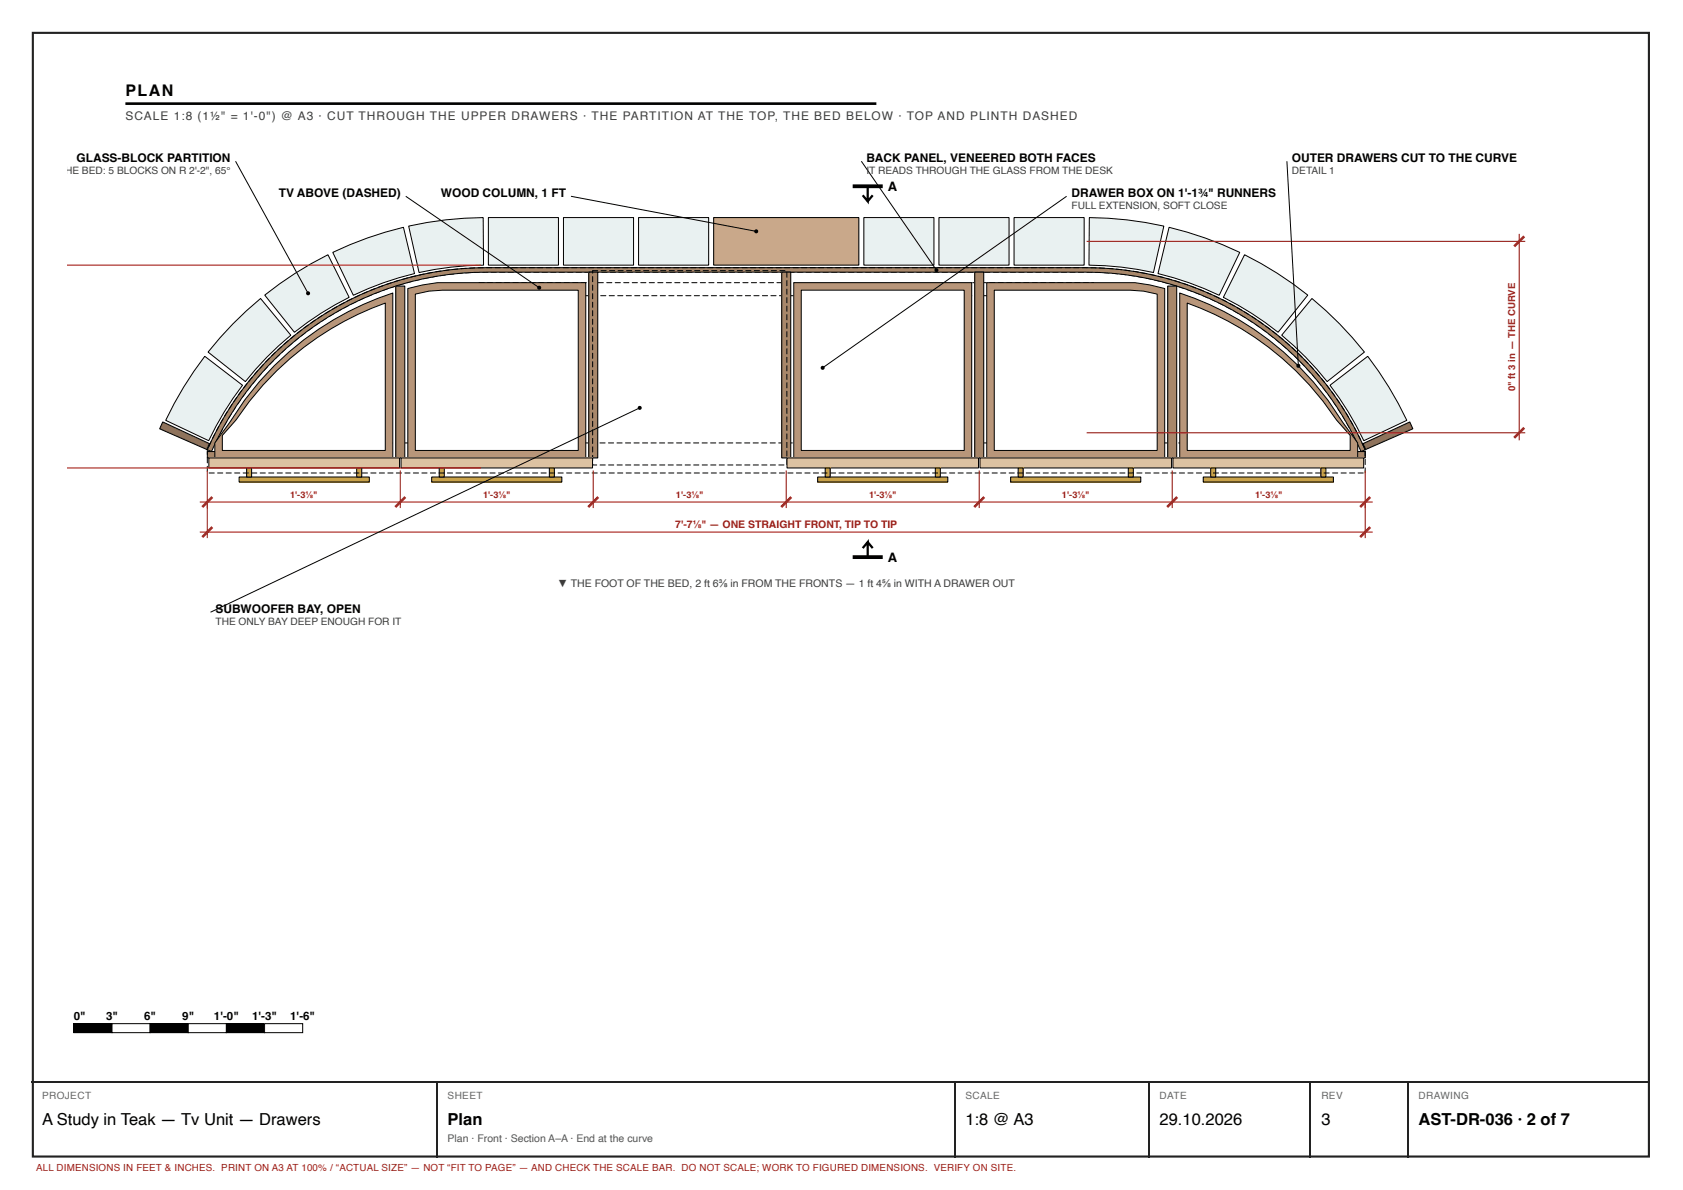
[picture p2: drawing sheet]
<svg xmlns="http://www.w3.org/2000/svg" width="420mm" height="297mm" viewBox="0 0 420 297" stroke-linecap="round" stroke-linejoin="round" font-family="sans-serif">
<path d="M8.2 8.2h403.5v280.5h-403.5z" fill="none" stroke="#222" stroke-width=".53"/>
<path d="M31.3 25.9h187.5" fill="none" stroke="#000" stroke-width=".66" stroke-linecap="butt"/>
<path d="M51.1 88.9l9.4 7.3a76.6 76.6 0 0 0-8.4 13.8l-10.7-5.1a88.5 88.5 0 0 1 9.7-16z" fill="#e9f1f1"/>
<path d="M51.1 88.9l9.4 7.3a76.6 76.6 0 0 0-8.4 13.8l-10.7-5.1a88.5 88.5 0 0 1 9.7-16z" fill="none" stroke="#000" stroke-width=".25"/>
<path d="M58.1 80.8l7-6.3 7.5 9.2a76.4 76.4 0 0 0-11.3 11.5l-9.3-7.3z" fill="#e9f1f1"/>
<path d="M58.1 80.8l7-6.3 7.5 9.2a76.4 76.4 0 0 0-11.3 11.5l-9.3-7.3z" fill="none" stroke="#000" stroke-width=".25"/>
<path d="M66.1 73.7a88.4 88.4 0 0 1 15.8-10.1l5.3 10.6a76.5 76.5 0 0 0-13.7 8.7z" fill="#e9f1f1"/>
<path d="M66.1 73.7a88.4 88.4 0 0 1 15.8-10.1l5.3 10.6a76.5 76.5 0 0 0-13.7 8.7z" fill="none" stroke="#000" stroke-width=".25"/>
<path d="M83.1 63a88.6 88.6 0 0 1 17.6-6.3l2.8 11.6a76.6 76.6 0 0 0-15.3 5.4z" fill="#e9f1f1"/>
<path d="M83.1 63a88.6 88.6 0 0 1 17.6-6.3l2.8 11.6a76.6 76.6 0 0 0-15.3 5.4z" fill="none" stroke="#000" stroke-width=".25"/>
<path d="M102 56.4a88.3 88.3 0 0 1 18.6-2.1l.1 11.9a76.5 76.5 0 0 0-16.1 1.8z" fill="#e9f1f1"/>
<path d="M102 56.4a88.3 88.3 0 0 1 18.6-2.1l.1 11.9a76.5 76.5 0 0 0-16.1 1.8z" fill="none" stroke="#000" stroke-width=".25"/>
<path d="M121.9 54.3h17.5v11.9h-17.5z" fill="#e9f1f1"/>
<path d="M121.9 54.3h17.5v11.9h-17.5z" fill="none" stroke="#000" stroke-width=".25"/>
<path d="M140.7 54.3h17.5v11.9h-17.5z" fill="#e9f1f1"/>
<path d="M140.7 54.3h17.5v11.9h-17.5z" fill="none" stroke="#000" stroke-width=".25"/>
<path d="M159.4 54.3h17.5v11.9h-17.5z" fill="#e9f1f1"/>
<path d="M159.4 54.3h17.5v11.9h-17.5z" fill="none" stroke="#000" stroke-width=".25"/>
<path d="M215.7 54.3h17.5v11.9h-17.5z" fill="#e9f1f1"/>
<path d="M215.7 54.3h17.5v11.9h-17.5z" fill="none" stroke="#000" stroke-width=".25"/>
<path d="M234.4 54.3h17.5v11.9h-17.5z" fill="#e9f1f1"/>
<path d="M234.4 54.3h17.5v11.9h-17.5z" fill="none" stroke="#000" stroke-width=".25"/>
<path d="M253.2 54.3h17.5v11.9h-17.5z" fill="#e9f1f1"/>
<path d="M253.2 54.3h17.5v11.9h-17.5z" fill="none" stroke="#000" stroke-width=".25"/>
<path d="M272 54.3a88.3 88.3 0 0 1 18.6 2.1l-2.6 11.6a76.5 76.5 0 0 0-16.1-1.8z" fill="#e9f1f1"/>
<path d="M272 54.3a88.3 88.3 0 0 1 18.6 2.1l-2.6 11.6a76.5 76.5 0 0 0-16.1-1.8z" fill="none" stroke="#000" stroke-width=".25"/>
<path d="M291.9 56.7a88.6 88.6 0 0 1 17.6 6.3l-5.1 10.7a76.6 76.6 0 0 0-15.3-5.4z" fill="#e9f1f1"/>
<path d="M291.9 56.7a88.6 88.6 0 0 1 17.6 6.3l-5.1 10.7a76.6 76.6 0 0 0-15.3-5.4z" fill="none" stroke="#000" stroke-width=".25"/>
<path d="M310.7 63.6a88.4 88.4 0 0 1 15.8 10.1l-7.4 9.2a76.5 76.5 0 0 0-13.7-8.7z" fill="#e9f1f1"/>
<path d="M310.7 63.6a88.4 88.4 0 0 1 15.8 10.1l-7.4 9.2a76.5 76.5 0 0 0-13.7-8.7z" fill="none" stroke="#000" stroke-width=".25"/>
<path d="M327.6 74.5a88.5 88.5 0 0 1 13.1 13.4l-9.3 7.3a76.4 76.4 0 0 0-11.4-11.5z" fill="#e9f1f1"/>
<path d="M327.6 74.5a88.5 88.5 0 0 1 13.1 13.4l-9.3 7.3a76.4 76.4 0 0 0-11.4-11.5z" fill="none" stroke="#000" stroke-width=".25"/>
<path d="M332.1 96.2l9.4-7.3a88.5 88.5 0 0 1 9.7 16l-10.7 5.1a76.6 76.6 0 0 0-8.4-13.8z" fill="#e9f1f1"/>
<path d="M332.1 96.2l9.4-7.3a88.5 88.5 0 0 1 9.7 16l-10.7 5.1a76.6 76.6 0 0 0-8.4-13.8z" fill="none" stroke="#000" stroke-width=".25"/>
<path d="M178.2 54.3h36.2v11.9h-36.2z" fill="#c9a88a"/>
<path d="M178.2 54.3h36.2v11.9h-36.2z" fill="none" stroke="#000" stroke-width=".25"/>
<path d="M340.3 110.7l11.7-5.4 .8 1.7-11.8 5.2z" fill="#8b6a4f"/>
<path d="M340.3 110.7l11.7-5.4 .8 1.7-11.8 5.2z" fill="none" stroke="#000" stroke-width=".25"/>
<path d="M40.6 105.3l11.7 5.4-.7 1.5-11.7-5.2z" fill="#8b6a4f"/>
<path d="M40.6 105.3l11.7 5.4-.7 1.5-11.7-5.2z" fill="none" stroke="#000" stroke-width=".25"/>
<g fill="#000">
<path d="M121.7 70.5l1.4 .1-1.4 .1zM123.8 70.5l1.4 .1-1.3 .1zM125.9 70.5l1.5 .1-1.4 .1zM128 70.5l1.5 .1-1.4 .1zM130.2 70.5l1.4 .1-1.4 .1zM132.3 70.5l1.4 .1-1.3 .1zM134.4 70.5l1.5 .1-1.4 .1zM136.5 70.5l1.5 .1-1.4 .1zM138.7 70.5l1.4 .1-1.4 .1zM140.8 70.5l1.4 .1-1.3 .1zM142.9 70.5l1.5 .1-1.4 .1zM145 70.5l1.5 .1-1.4 .1zM147.2 70.5l1.4 .1-1.4 .1zM149.3 70.5l1.4 .1-1.3 .1zM151.4 70.5l1.5 .1-1.4 .1zM153.5 70.5l1.5 .1-1.4 .1zM155.7 70.5l1.4 .1-1.4 .1zM157.8 70.5l1.4 .1-1.3 .1zM159.9 70.5l1.5 .1-1.4 .1zM162 70.5l1.5 .1-1.4 .1zM164.2 70.5l1.4 .1-1.4 .1zM166.3 70.5l1.4 .1-1.3 .1zM168.4 70.5l1.5 .1-1.4 .1zM170.5 70.5l1.5 .1-1.4 .1zM172.7 70.5l1.4 .1-1.4 .1zM174.8 70.5l1.4 .1-1.3 .1zM176.9 70.5l1.5 .1-1.4 .1zM179 70.5l1.5 .1-1.4 .1zM181.2 70.5l1.4 .1-1.4 .1zM183.3 70.5l1.4 .1-1.3 .1zM185.4 70.5l1.5 .1-1.4 .1zM187.5 70.5l1.5 .1-1.4 .1zM189.7 70.5l1.4 .1-1.4 .1zM191.8 70.5l1.4 .1-1.3 .1zM193.9 70.5l1.5 .1-1.4 .1zM196 70.5l1.5 .1-1.4 .1zM198.2 70.5l1.4 .1-1.4 .1zM200.3 70.5l1.4 .1-1.3 .1zM202.4 70.5l1.5 .1-1.4 .1zM204.5 70.5l1.5 .1-1.4 .1zM206.7 70.5l1.4 .1-1.4 .1zM208.8 70.5l1.4 .1-1.3 .1zM210.9 70.5l1.5 .1-1.4 .1zM213 70.5l1.5 .1-1.4 .1zM215.2 70.5l1.4 .1-1.4 .1zM217.3 70.5l1.4 .1-1.3 .1zM219.4 70.5l1.5 .1-1.4 .1zM221.5 70.5l1.5 .1-1.4 .1zM223.7 70.5l1.4 .1-1.4 .1zM225.8 70.5l1.4 .1-1.3 .1zM227.9 70.5l1.5 .1-1.4 .1zM230 70.5l1.5 .1-1.4 .1zM232.2 70.5l1.4 .1-1.4 .1zM234.3 70.5l1.4 .1-1.3 .1zM236.4 70.5l1.5 .1-1.4 .1zM238.5 70.5l1.5 .1-1.4 .1zM240.7 70.5l1.4 .1-1.4 .1zM242.8 70.5l1.4 .1-1.3 .1zM244.9 70.5l1.5 .1-1.4 .1zM247 70.5l1.5 .1-1.4 .1zM249.2 70.5l1.4 .1-1.4 .1zM251.3 70.5l1.4 .1-1.3 .1zM253.4 70.5l1.5 .1-1.4 .1zM255.5 70.5l1.5 .1-1.4 .1zM257.7 70.5l1.4 .1-1.4 .1zM259.8 70.5l1.4 .1-1.3 .1zM261.9 70.5l1.5 .1-1.4 .1zM264 70.5l1.5 .1-1.4 .1zM266.2 70.5l1.4 .1-1.4 .1zM268.3 70.5l1.4 .1-1.3 .1zM270.4 70.5l1.5 .1-1.4 .1zM272.5 70.5h.6l-.1 1-.1-.1 .1-.8-.4 .1zM272.9 72.2l.2 .1-.1 1.4zM271 73.7l1.5 .1-1.4 .1zM268.9 73.7l1.5 .1-1.4 .1zM266.8 73.7l1.4 .1-1.3 .1zM264.7 73.7l1.4 .1-1.4 .1zM262.5 73.7l1.5 .1-1.4 .1zM260.4 73.7l1.5 .1-1.4 .1zM258.3 73.7l1.4 .1-1.3 .1zM256.2 73.7l1.4 .1-1.4 .1zM254 73.7l1.5 .1-1.4 .1zM251.9 73.7l1.5 .1-1.4 .1zM249.8 73.7l1.4 .1-1.3 .1zM247.7 73.7l1.4 .1-1.4 .1zM245.5 73.7l1.5 .1-1.4 .1zM243.4 73.7l1.5 .1-1.4 .1zM241.3 73.7l1.4 .1-1.3 .1zM239.2 73.7l1.4 .1-1.4 .1zM237 73.7l1.5 .1-1.4 .1zM234.9 73.7l1.5 .1-1.4 .1zM232.8 73.7l1.4 .1-1.3 .1zM230.7 73.7l1.4 .1-1.4 .1zM228.5 73.7l1.5 .1-1.4 .1zM226.4 73.7l1.5 .1-1.4 .1zM224.3 73.7l1.4 .1-1.3 .1zM222.2 73.7l1.4 .1-1.4 .1zM220 73.7l1.5 .1-1.4 .1zM217.9 73.7l1.5 .1-1.4 .1zM215.8 73.7l1.4 .1-1.3 .1zM213.7 73.7l1.4 .1-1.4 .1zM211.5 73.7l1.5 .1-1.4 .1zM209.4 73.7l1.5 .1-1.4 .1zM207.3 73.7l1.4 .1-1.3 .1zM205.2 73.7l1.4 .1-1.4 .1zM203 73.7l1.5 .1-1.4 .1zM200.9 73.7l1.5 .1-1.4 .1zM198.8 73.7l1.4 .1-1.3 .1zM196.7 73.7l1.4 .1-1.4 .1zM194.5 73.7l1.5 .1-1.4 .1zM192.4 73.7l1.5 .1-1.4 .1zM190.3 73.7l1.4 .1-1.3 .1zM188.2 73.7l1.4 .1-1.4 .1zM186 73.7l1.5 .1-1.4 .1zM183.9 73.7l1.5 .1-1.4 .1zM181.8 73.7l1.4 .1-1.3 .1zM179.7 73.7l1.4 .1-1.4 .1zM177.5 73.7l1.5 .1-1.4 .1zM175.4 73.7l1.5 .1-1.4 .1zM173.3 73.7l1.4 .1-1.3 .1zM171.2 73.7l1.4 .1-1.4 .1zM169 73.7l1.5 .1-1.4 .1zM166.9 73.7l1.5 .1-1.4 .1zM164.8 73.7l1.4 .1-1.3 .1zM162.7 73.7l1.4 .1-1.4 .1zM160.5 73.7l1.5 .1-1.4 .1zM158.4 73.7l1.5 .1-1.4 .1zM156.3 73.7l1.4 .1-1.3 .1zM154.2 73.7l1.4 .1-1.4 .1zM152 73.7l1.5 .1-1.4 .1zM149.9 73.7l1.5 .1-1.4 .1zM147.8 73.7l1.4 .1-1.3 .1zM145.7 73.7l1.4 .1-1.4 .1zM143.5 73.7l1.5 .1-1.4 .1zM141.4 73.7l1.5 .1-1.4 .1zM139.3 73.7l1.4 .1-1.3 .1zM137.2 73.7l1.4 .1-1.4 .1zM135 73.7l1.5 .1-1.4 .1zM132.9 73.7l1.5 .1-1.4 .1zM130.8 73.7l1.4 .1-1.3 .1zM128.7 73.7l1.4 .1-1.4 .1zM126.5 73.7l1.5 .1-1.4 .1zM124.4 73.7l1.5 .1-1.4 .1zM122.3 73.7l1.4 .1-1.3 .1zM120.2 73.7l1.4 .1-1.4 .1zM119.5 72.2l.2 .1-.1 1.4zM119.5 70.5l1.5 .1-.1 .1-1.3-.1h.1l-.1 1z"/>
<path d="M337.2 107.4l.2 .1 .5 1.2zM336.2 105.6h.2l.5 1.3zM335.1 103.8h.2l.6 1.2zM334 102h.2l.6 1.2zM332.8 100.2h.2l.7 1.2h-.2zM331.6 98.4l.7 .8 .2 .5zM330.3 96.7l.5 .4 .4 .8zM329 95.1h.2l.7 1.2zM327.6 93.5h.2l.8 1.1h-.2zM326.2 91.9l1 .9v.2l-1-.9zM324.7 90.4l1 .8v.2zM323.2 88.9l.7 .5 .4 .5zM321.6 87.4l.5 .2 .6 .8zM320.1 86l1.1 .8v.2l-1.1-.8zM318.4 84.6h.2l1 1h-.2zM316.7 83.3h.2l1 .9-.1 .1zM315 82.1l1.1 .6 .2 .2zM313.3 80.8l1.2 .9-1.2-.7zM311.6 79.6l1.2 .9-1.2-.7zM309.8 78.5l1.2 .8-1.2-.6zM307.9 77.5l1.3 .7-1.3-.5zM306 76.4l1.3 .8-1.2-.6zM304.1 75.5l1.4 .7-1.3-.5zM302.2 74.6l1.4 .6-1.3-.4zM300.3 73.7l1.3 .7-1.3-.5zM298.3 72.9l1.4 .6-1.4-.4zM296.3 72.2l1.4 .5-1.3-.3zM294.3 71.5l1.4 .5-1.4-.3zM292.3 70.9l1.4 .5-1.4-.3zM290.2 70.3l1.4 .5-1.3-.3zM288.1 69.8l1.5 .4-1.4-.2zM286.1 69.4l1.4 .3-1.4-.1zM284 68.9l1.4 .4-1.3-.1zM281.9 68.6l1.4 .3-1.3-.1zM279.8 68.3l1.4 .3h-1.3zM277.7 68.1l1.4 .3-1.3-.1zM275.6 68l1.4 .2h-1.4zM273.4 67.9l1.5 .1-1.4 .1zM271.3 67.8l1.5 .1-1.4 .2zM269.2 67.8l1.4 .1-1.3 .2zM267.1 67.8l1.4 .1-1.4 .2zM264.9 67.8l1.5 .1-1.4 .2zM262.8 67.8l1.5 .1-1.4 .2zM260.7 67.8l1.4 .1-1.3 .2zM258.6 67.8l1.4 .1-1.4 .2zM256.4 67.8l1.5 .1-1.4 .2zM254.3 67.8l1.5 .1-1.4 .2zM252.2 67.8l1.4 .1-1.3 .2zM250.1 67.8l1.4 .1-1.4 .2zM247.9 67.8l1.5 .1-1.4 .2zM245.8 67.8l1.5 .1-1.4 .2zM243.7 67.8l1.4 .1-1.3 .2zM241.6 67.8l1.4 .1-1.4 .2zM239.4 67.8l1.5 .1-1.4 .2zM237.3 67.8l1.5 .1-1.4 .2zM235.2 67.8l1.4 .1-1.3 .2zM233.1 67.8l1.4 .1-1.4 .2zM230.9 67.8l1.5 .1-1.4 .2zM228.8 67.8l1.5 .1-1.4 .2zM226.7 67.8l1.4 .1-1.3 .2zM224.6 67.8l1.4 .1-1.4 .2zM222.4 67.8l1.5 .1-1.4 .2zM220.3 67.8l1.5 .1-1.4 .2zM218.2 67.8l1.4 .1-1.3 .2zM216.1 67.8l1.4 .1-1.4 .2zM213.9 67.8l1.5 .1-1.4 .2zM211.8 67.8l1.5 .1-1.4 .2zM209.7 67.8l1.4 .1-1.3 .2zM207.6 67.8l1.4 .1-1.4 .2zM205.4 67.8l1.5 .1-1.4 .2zM203.3 67.8l1.5 .1-1.4 .2zM201.2 67.8l1.4 .1-1.3 .2zM199.1 67.8l1.4 .1-1.4 .2zM196.9 67.8l1.5 .1-1.4 .2zM194.8 67.8l1.5 .1-1.4 .2zM192.7 67.8l1.4 .1-1.3 .2zM190.6 67.8l1.4 .1-1.4 .2zM188.4 67.8l1.5 .1-1.4 .2zM186.3 67.8l1.5 .1-1.4 .2zM184.2 67.8l1.4 .1-1.3 .2zM182.1 67.8l1.4 .1-1.4 .2zM179.9 67.8l1.5 .1-1.4 .2zM177.8 67.8l1.5 .1-1.4 .2zM175.7 67.8l1.4 .1-1.3 .2zM173.6 67.8l1.4 .1-1.4 .2zM171.4 67.8l1.5 .1-1.4 .2zM169.3 67.8l1.5 .1-1.4 .2zM167.2 67.8l1.4 .1-1.3 .2zM165.1 67.8l1.4 .1-1.4 .2zM162.9 67.8l1.5 .1-1.4 .2zM160.8 67.8l1.5 .1-1.4 .2zM158.7 67.8l1.4 .1-1.3 .2zM156.6 67.8l1.4 .1-1.4 .2zM154.4 67.8l1.5 .1-1.4 .2zM152.3 67.8l1.5 .1-1.4 .2zM150.2 67.8l1.4 .1-1.3 .2zM148.1 67.8l1.4 .1-1.4 .2zM145.9 67.8l1.5 .1-1.4 .2zM143.8 67.8l1.5 .1-1.4 .2zM141.7 67.8l1.4 .1-1.3 .2zM139.6 67.8l1.4 .1-1.4 .2zM137.4 67.8l1.5 .1-1.4 .2zM135.3 67.8l1.5 .1-1.4 .2zM133.2 67.8l1.4 .1-1.3 .2zM131.1 67.8l1.4 .1-1.4 .2zM128.9 67.8l1.5 .1-1.4 .2zM126.8 67.8l1.5 .1-1.4 .2zM124.7 67.8l1.4 .1-1.3 .2zM122.6 67.8l1.4 .1-1.4 .2zM120.4 67.9h1.5l-1.4 .2zM118.3 67.9h1.5l-1.4 .2zM116.2 68h1.5l-1.4 .2zM114.1 68.2h1.4l-1.3 .2zM111.9 68.4h1.5l-1.3 .2zM109.8 68.7l1.5-.1-1.3 .3zM107.7 69.1l1.5-.2-1.3 .4zM105.7 69.5l1.4-.2-1.3 .4zM103.6 69.9l1.4-.2-1.3 .5zM101.6 70.5l1.4-.3-1.3 .5zM99.5 71.1l1.4-.3-1.3 .5zM97.5 71.7l1.4-.3-1.3 .5zM95.5 72.4l1.4-.4-1.3 .6zM93.5 73.2l1.4-.4-1.3 .6zM91.5 74l1.4-.5-1.2 .7zM89.6 74.9l1.3-.5-1.2 .7zM87.7 75.8l1.3-.5-1.2 .7zM85.8 76.8l1.3-.6-1.2 .8zM83.9 77.8l1.3-.6-1.1 .8zM82.1 78.9l1.3-.6-1.1 .8zM80.3 80l1.3-.6-1.1 .8zM78.6 81.2l1.2-.7-1.1 .9h-.2zM76.8 82.4l1.2-.7-1 .9h-.2zM75.1 83.7l1.2-.7-1 .9h-.2zM73.5 85.1l1.1-.8-1 1-.1-.1zM71.9 86.4l1.1-.8-1 1h-.1zM70.3 87.9l1.1-.9-.9 1h-.2zM68.7 89.3l1.1-.8-.9 1h-.2zM68.1 90h.2v.1l-1 .9zM66.6 91.5h.2v.2l-1 .9zM65.2 93.1l.2-.1v.2l-1 1zM63.8 94.7h.2v.1l-.9 1zM62.5 96.3h.2v.2l-1 1zM61.2 98h.2v.2l-.9 1zM59.9 99.7h.2l.1 .2-.9 1zM58.8 101.5l.2 .1-.9 1.1zM57.6 103.3l.2 .1-.8 1.1zM56.5 105.1l.2 .1-.8 1.2zM55.5 106.9l.2 .2-.8 1.1zM54.5 108.8l.2 .2-.7 1.1zM54.1 110.5l1.5 .1-1.4 .1zM56.2 110.5l1.5 .1-1.4 .1zM58.3 110.5l1.5 .1-1.4 .1zM60.5 110.5l1.4 .1-1.3 .1zM62.6 110.5l1.5 .1-1.4 .1zM64.7 110.5l1.5 .1-1.4 .1zM66.8 110.5l1.5 .1-1.4 .1zM69 110.5l1.4 .1-1.3 .1zM71.1 110.5l1.5 .1-1.4 .1zM73.2 110.5l1.5 .1-1.4 .1zM75.3 110.5l1.5 .1-1.4 .1zM77.5 110.5l1.4 .1-1.3 .1zM79.6 110.5l1.5 .1-1.4 .1zM81.7 110.5l1.5 .1-1.4 .1zM83.8 110.5l1.5 .1-1.4 .1zM86 110.5l1.4 .1-1.3 .1zM88.1 110.5l1.5 .1-1.4 .1zM90.2 110.5l1.5 .1-1.4 .1zM92.3 110.5l1.5 .1-1.4 .1zM94.5 110.5l1.4 .1-1.3 .1zM96.6 110.5l1.5 .1-1.4 .1zM98.7 110.5l1.5 .1-1.4 .1zM100.8 110.5l1.5 .1-1.4 .1zM103 110.5l1.4 .1-1.3 .1zM105.1 110.5l1.5 .1-1.4 .1zM107.2 110.5l1.5 .1-1.4 .1zM109.3 110.5l1.5 .1-1.4 .1zM111.5 110.5l1.4 .1-1.3 .1zM113.6 110.5l1.5 .1-1.4 .1zM115.7 110.5l1.5 .1-1.4 .1zM117.8 110.5l1.5 .1-1.4 .1zM120 110.5l1.4 .1-1.3 .1zM122.1 110.5l1.5 .1-1.4 .1zM124.2 110.5l1.5 .1-1.4 .1zM126.3 110.5l1.5 .1-1.4 .1zM128.5 110.5l1.4 .1-1.3 .1zM130.6 110.5l1.5 .1-1.4 .1zM132.7 110.5l1.5 .1-1.4 .1zM134.8 110.5l1.5 .1-1.4 .1zM137 110.5l1.4 .1-1.3 .1zM139.1 110.5l1.5 .1-1.4 .1zM141.2 110.5l1.5 .1-1.4 .1zM143.3 110.5l1.5 .1-1.4 .1zM145.5 110.5l1.4 .1-1.3 .1zM147.6 110.5l1.5 .1-1.4 .1zM149.7 110.5l1.5 .1-1.4 .1zM151.8 110.5l1.5 .1-1.4 .1zM154 110.5l1.4 .1-1.3 .1zM156.1 110.5l1.5 .1-1.4 .1zM158.2 110.5l1.5 .1-1.4 .1zM160.3 110.5l1.5 .1-1.4 .1zM162.5 110.5l1.4 .1-1.3 .1zM164.6 110.5l1.5 .1-1.4 .1zM166.7 110.5l1.5 .1-1.4 .1zM168.8 110.5l1.5 .1-1.4 .1zM171 110.5l1.4 .1-1.3 .1zM173.1 110.5l1.5 .1-1.4 .1zM175.2 110.5l1.5 .1-1.4 .1zM177.3 110.5l1.5 .1-1.4 .1zM179.5 110.5l1.4 .1-1.3 .1zM181.6 110.5l1.5 .1-1.4 .1zM183.7 110.5l1.5 .1-1.4 .1zM185.8 110.5l1.5 .1-1.4 .1zM188 110.5l1.4 .1-1.3 .1zM190.1 110.5l1.5 .1-1.4 .1zM192.2 110.5l1.5 .1-1.4 .1zM194.3 110.5l1.5 .1-1.4 .1zM196.5 110.5l1.4 .1-1.3 .1zM198.6 110.5l1.5 .1-1.4 .1zM200.7 110.5l1.5 .1-1.4 .1zM202.8 110.5l1.5 .1-1.4 .1zM205 110.5l1.4 .1-1.3 .1zM207.1 110.5l1.5 .1-1.4 .1zM209.2 110.5l1.5 .1-1.4 .1zM211.3 110.5l1.5 .1-1.4 .1zM213.5 110.5l1.4 .1-1.3 .1zM215.6 110.5l1.5 .1-1.4 .1zM217.7 110.5l1.5 .1-1.4 .1zM219.8 110.5l1.5 .1-1.4 .1zM222 110.5l1.4 .1-1.3 .1zM224.1 110.5l1.5 .1-1.4 .1zM226.2 110.5l1.5 .1-1.4 .1zM228.3 110.5l1.5 .1-1.4 .1zM230.5 110.5l1.4 .1-1.3 .1zM232.6 110.5l1.5 .1-1.4 .1zM234.7 110.5l1.5 .1-1.4 .1zM236.8 110.5l1.5 .1-1.4 .1zM239 110.5l1.4 .1-1.3 .1zM241.1 110.5l1.5 .1-1.4 .1zM243.2 110.5l1.5 .1-1.4 .1zM245.3 110.5l1.5 .1-1.4 .1zM247.5 110.5l1.4 .1-1.3 .1zM249.6 110.5l1.5 .1-1.4 .1zM251.7 110.5l1.5 .1-1.4 .1zM253.8 110.5l1.5 .1-1.4 .1zM256 110.5l1.4 .1-1.3 .1zM258.1 110.5l1.5 .1-1.4 .1zM260.2 110.5l1.5 .1-1.4 .1zM262.3 110.5l1.5 .1-1.4 .1zM264.5 110.5l1.4 .1-1.3 .1zM266.6 110.5l1.5 .1-1.4 .1zM268.7 110.5l1.5 .1-1.4 .1zM270.8 110.5l1.5 .1-1.4 .1zM273 110.5l1.4 .1-1.3 .1zM275.1 110.5l1.5 .1-1.4 .1zM277.2 110.5l1.5 .1-1.4 .1zM279.3 110.5l1.5 .1-1.4 .1zM281.5 110.5l1.4 .1-1.3 .1zM283.6 110.5l1.5 .1-1.4 .1zM285.7 110.5l1.5 .1-1.4 .1zM287.8 110.5l1.5 .1-1.4 .1zM290 110.5l1.4 .1-1.3 .1zM292.1 110.5l1.5 .1-1.4 .1zM294.2 110.5l1.5 .1-1.4 .1zM296.3 110.5l1.5 .1-1.4 .1zM298.5 110.5l1.4 .1-1.3 .1zM300.6 110.5l1.5 .1-1.4 .1zM302.7 110.5l1.5 .1-1.4 .1zM304.8 110.5l1.5 .1-1.4 .1zM307 110.5l1.4 .1-1.3 .1zM309.1 110.5l1.5 .1-1.4 .1zM311.2 110.5l1.5 .1-1.4 .1zM313.3 110.5l1.5 .1-1.4 .1zM315.5 110.5l1.4 .1-1.3 .1zM317.6 110.5l1.5 .1-1.4 .1zM319.7 110.5l1.5 .1-1.4 .1zM321.8 110.5l1.5 .1-1.4 .1zM324 110.5l1.4 .1-1.3 .1zM326.1 110.5l1.5 .1-1.4 .1zM328.2 110.5l1.5 .1-1.4 .1zM330.3 110.5l1.5 .1-1.4 .1zM332.5 110.5l1.4 .1-1.3 .1zM334.6 110.5l1.5 .1-1.4 .1zM336.7 110.5l1.5 .1-1.4 .1zM338.2 109.3l.2 .1 .5 .9-.1 .4z"/>
</g>
<path d="M68.4 88.2a76.5 76.5 0 0 1 56.9-21.4h142a76.2 76.2 0 0 1 73.6 45.4l-1.1 .5a75.1 75.1 0 0 0-72.5-44.8h-142a75.1 75.1 0 0 0-72.5 44.8l-1-.5a76 76 0 0 1 16.6-24z" fill="#a8876a"/>
<path d="M68.4 88.2a76.5 76.5 0 0 1 56.9-21.4h142a76.2 76.2 0 0 1 73.6 45.4l-1.1 .5a75.1 75.1 0 0 0-72.5-44.8h-142a75.1 75.1 0 0 0-72.5 44.8l-1-.5a76 76 0 0 1 16.6-24z" fill="none" stroke="#000" stroke-width=".25"/>
<path d="M98.8 71.4h2.3v42.9h-2.3z" fill="#a8876a"/>
<path d="M98.8 71.4h2.3v42.9h-2.3z" fill="none" stroke="#000" stroke-width=".25"/>
<path d="M147 67.9h2.3v46.4h-2.3z" fill="#a8876a"/>
<path d="M147 67.9h2.3v46.4h-2.3z" fill="none" stroke="#000" stroke-width=".25"/>
<path d="M195.2 67.9h2.2v46.4h-2.2z" fill="#a8876a"/>
<path d="M195.2 67.9h2.2v46.4h-2.2z" fill="none" stroke="#000" stroke-width=".25"/>
<path d="M243.4 67.9h2.2v46.4h-2.2z" fill="#a8876a"/>
<path d="M243.4 67.9h2.2v46.4h-2.2z" fill="none" stroke="#000" stroke-width=".25"/>
<path d="M291.5 71.4h2.3v42.9h-2.3z" fill="#a8876a"/>
<path d="M291.5 71.4h2.3v42.9h-2.3z" fill="none" stroke="#000" stroke-width=".25"/>
<path d="M51.8 112.7h2.2v1.6h-2.2z" fill="#a8876a"/>
<path d="M51.8 112.7h2.2v1.6h-2.2z" fill="none" stroke="#000" stroke-width=".25"/>
<path d="M338.6 112.7h2.3v1.6h-2.3z" fill="#a8876a"/>
<path d="M338.6 112.7h2.3v1.6h-2.3z" fill="none" stroke="#000" stroke-width=".25"/>
<path d="M68.4 91.3a74.8 74.8 0 0 1 29.7-18.2v41.2h-44.5v-3.7l7.4-10.7 3.7-4.6z" fill="#b8967a"/>
<path d="M68.4 91.3a74.8 74.8 0 0 1 29.7-18.2v41.2h-44.5v-3.7l7.4-10.7 3.7-4.6z" fill="none" stroke="#000" stroke-width=".25"/>
<path d="M69.1 92.6a74.8 74.8 0 0 1 27.1-17v36.8h-40.7v-3.7l3.4-3.8 3.4-4.8 3.4-4z" fill="#fff"/>
<path d="M69.1 92.6a74.8 74.8 0 0 1 27.1-17v36.8h-40.7v-3.7l3.4-3.8 3.4-4.8 3.4-4z" fill="none" stroke="#000" stroke-width=".25"/>
<path d="M101.8 72l3.7-.9 3.7-.5h37.1v43.7h-44.5z" fill="#b8967a"/>
<path d="M101.8 72l3.7-.9 3.7-.5h37.1v43.7h-44.5z" fill="none" stroke="#000" stroke-width=".25"/>
<path d="M103.7 73.4a47.6 47.6 0 0 1 13.6-1h27.1v40h-40.7z" fill="#fff"/>
<path d="M103.7 73.4a47.6 47.6 0 0 1 13.6-1h27.1v40h-40.7z" fill="none" stroke="#000" stroke-width=".25"/>
<path d="M198.2 70.6h44.4v43.7h-44.4z" fill="#b8967a"/>
<path d="M198.2 70.6h44.4v43.7h-44.4z" fill="none" stroke="#000" stroke-width=".25"/>
<path d="M200.1 72.4h40.6v40h-40.6z" fill="#fff"/>
<path d="M200.1 72.4h40.6v40h-40.6z" fill="none" stroke="#000" stroke-width=".25"/>
<path d="M246.4 70.6h37l3.7 .5 3.7 .9v42.3h-44.4z" fill="#b8967a"/>
<path d="M246.4 70.6h37l3.7 .5 3.7 .9v42.3h-44.4z" fill="none" stroke="#000" stroke-width=".25"/>
<path d="M248.2 72.4h27.2a47.6 47.6 0 0 1 13.5 1v39h-40.7z" fill="#fff"/>
<path d="M248.2 72.4h27.2a47.6 47.6 0 0 1 13.5 1v39h-40.7z" fill="none" stroke="#000" stroke-width=".25"/>
<path d="M294.5 73.1a74.8 74.8 0 0 1 40.8 32.3l3.7 5.2v3.7h-44.5z" fill="#b8967a"/>
<path d="M294.5 73.1a74.8 74.8 0 0 1 40.8 32.3l3.7 5.2v3.7h-44.5z" fill="none" stroke="#000" stroke-width=".25"/>
<path d="M296.4 75.6a74.8 74.8 0 0 1 37.3 29.3l3.4 3.8v3.7h-40.7z" fill="#fff"/>
<path d="M296.4 75.6a74.8 74.8 0 0 1 37.3 29.3l3.4 3.8v3.7h-40.7z" fill="none" stroke="#000" stroke-width=".25"/>
<path d="M150 67.5l1.5 .1-1.4 .1zM152.1 67.5l1.5 .1-1.4 .1zM154.3 67.5l1.4 .1-1.4 .1zM156.4 67.5l1.4 .1-1.3 .1zM158.5 67.5l1.5 .1-1.4 .1zM160.6 67.5l1.5 .1-1.4 .1zM162.8 67.5l1.4 .1-1.4 .1zM164.9 67.5l1.4 .1-1.3 .1zM167 67.5l1.5 .1-1.4 .1zM169.1 67.5l1.5 .1-1.4 .1zM171.3 67.5l1.4 .1-1.4 .1zM173.4 67.5l1.4 .1-1.3 .1zM175.5 67.5l1.5 .1-1.4 .1zM177.6 67.5l1.5 .1-1.4 .1zM179.8 67.5l1.4 .1-1.4 .1zM181.9 67.5l1.4 .1-1.3 .1zM184 67.5l1.5 .1-1.4 .1zM186.1 67.5l1.5 .1-1.4 .1zM188.3 67.5l1.4 .1-1.4 .1zM190.4 67.5l1.4 .1-1.3 .1zM192.5 67.5l1.5 .1-1.4 .1zM194.6 67.5l1.5 .1-1.4 .1zM196.4 67.8l.2 .1-.1 1.4zM196.4 70l.2 .1-.1 1.3zM196.4 72.1l.2 .1-.1 1.4zM196.4 74.2l.2 .1-.1 1.4zM196.4 76.3l.2 .1-.1 1.4zM196.4 78.5l.2 .1-.1 1.3zM196.4 80.6l.2 .1-.1 1.4zM196.4 82.7l.2 .1-.1 1.4zM196.4 84.8l.2 .1-.1 1.4zM196.4 87l.2 .1-.1 1.3zM196.4 89.1l.2 .1-.1 1.4zM196.4 91.2l.2 .1-.1 1.4zM196.4 93.3l.2 .1-.1 1.4zM196.4 95.5l.2 .1-.1 1.3zM196.4 97.6l.2 .1-.1 1.4zM196.4 99.7l.2 .1-.1 1.4zM196.4 101.8l.2 .1-.1 1.4zM196.4 104l.2 .1-.1 1.3zM196.4 106.1l.2 .1-.1 1.4zM196.4 108.2l.2 .1-.1 1.4zM196.4 110.3l.2 .1-.1 1.4zM196.4 112.5l.2 .1-.1 1.3zM196.4 114.6l.2 .1-.1 1.4zM194.4 116l1.4 .1-1.3 .1zM192.3 116l1.4 .1-1.4 .1zM190.1 116l1.5 .1-1.4 .1zM188 116l1.5 .1-1.4 .1zM185.9 116l1.4 .1-1.3 .1zM183.8 116l1.4 .1-1.4 .1zM181.6 116l1.5 .1-1.4 .1zM179.5 116l1.5 .1-1.4 .1zM177.4 116l1.4 .1-1.3 .1zM175.3 116l1.4 .1-1.4 .1zM173.1 116l1.5 .1-1.4 .1zM171 116l1.5 .1-1.4 .1zM168.9 116l1.4 .1-1.3 .1zM166.8 116l1.4 .1-1.4 .1zM164.6 116l1.5 .1-1.4 .1zM162.5 116l1.5 .1-1.4 .1zM160.4 116l1.4 .1-1.3 .1zM158.3 116l1.4 .1-1.4 .1zM156.1 116l1.5 .1-1.4 .1zM154 116l1.5 .1-1.4 .1zM151.9 116l1.4 .1-1.3 .1zM149.8 116l1.4 .1-1.4 .1zM147.9 115.7l.2 .1-.1 .3 1-.2 .1 .2-1.2 .1zM147.9 113.6l.2 .1-.1 1.4zM147.9 111.5l.2 .1-.1 1.3zM147.9 109.3l.2 .1-.1 1.4zM147.9 107.2l.2 .1-.1 1.4zM147.9 105.1l.2 .1-.1 1.4zM147.9 103l.2 .1-.1 1.3zM147.9 100.8l.2 .1-.1 1.4zM147.9 98.7l.2 .1-.1 1.4zM147.9 96.6l.2 .1-.1 1.4zM147.9 94.5l.2 .1-.1 1.3zM147.9 92.3l.2 .1-.1 1.4zM147.9 90.2l.2 .1-.1 1.4zM147.9 88.1l.2 .1-.1 1.4zM147.9 86l.2 .1-.1 1.3zM147.9 83.8l.2 .1-.1 1.4zM147.9 81.7l.2 .1-.1 1.4zM147.9 79.6l.2 .1-.1 1.4zM147.9 77.5l.2 .1-.1 1.3zM147.9 75.3l.2 .1-.1 1.4zM147.9 73.2l.2 .1-.1 1.4zM147.9 71.1l.2 .1-.1 1.4zM147.9 69l.2 .1-.1 1.3zM147.9 67.5l1.4 .1-.1 .1-1.2-.1h.1l-.1 .7z" fill="#000"/>
<path d="M52.1 114.3h47.7v2.5h-47.7z" fill="#dcc2a2"/>
<path d="M52.1 114.3h47.7v2.5h-47.7z" fill="none" stroke="#000" stroke-width=".25"/>
<path d="M59.7 119.1h32.5v1.2h-32.5z" fill="#c9a24a"/>
<path d="M59.7 119.1h32.5v1.2h-32.5z" fill="none" stroke="#000" stroke-width=".25"/>
<path d="M61.6 116.8h1.2v2.3h-1.2z" fill="#c9a24a"/>
<path d="M61.6 116.8h1.2v2.3h-1.2z" fill="none" stroke="#000" stroke-width=".25"/>
<path d="M89.1 116.8h1.2v2.3h-1.2z" fill="#c9a24a"/>
<path d="M89.1 116.8h1.2v2.3h-1.2z" fill="none" stroke="#000" stroke-width=".25"/>
<path d="M100.1 114.3h47.8v2.5h-47.8z" fill="#dcc2a2"/>
<path d="M100.1 114.3h47.8v2.5h-47.8z" fill="none" stroke="#000" stroke-width=".25"/>
<path d="M107.8 119.1h32.5v1.2h-32.5z" fill="#c9a24a"/>
<path d="M107.8 119.1h32.5v1.2h-32.5z" fill="none" stroke="#000" stroke-width=".25"/>
<path d="M109.7 116.8h1.2v2.3h-1.2z" fill="#c9a24a"/>
<path d="M109.7 116.8h1.2v2.3h-1.2z" fill="none" stroke="#000" stroke-width=".25"/>
<path d="M137.2 116.8h1.2v2.3h-1.2z" fill="#c9a24a"/>
<path d="M137.2 116.8h1.2v2.3h-1.2z" fill="none" stroke="#000" stroke-width=".25"/>
<path d="M196.5 114.3h47.8v2.5h-47.8z" fill="#dcc2a2"/>
<path d="M196.5 114.3h47.8v2.5h-47.8z" fill="none" stroke="#000" stroke-width=".25"/>
<path d="M204.1 119.1h32.5v1.2h-32.5z" fill="#c9a24a"/>
<path d="M204.1 119.1h32.5v1.2h-32.5z" fill="none" stroke="#000" stroke-width=".25"/>
<path d="M206 116.8h1.3v2.3h-1.3z" fill="#c9a24a"/>
<path d="M206 116.8h1.3v2.3h-1.3z" fill="none" stroke="#000" stroke-width=".25"/>
<path d="M233.5 116.8h1.3v2.3h-1.3z" fill="#c9a24a"/>
<path d="M233.5 116.8h1.3v2.3h-1.3z" fill="none" stroke="#000" stroke-width=".25"/>
<path d="M244.7 114.3h47.8v2.5h-47.8z" fill="#dcc2a2"/>
<path d="M244.7 114.3h47.8v2.5h-47.8z" fill="none" stroke="#000" stroke-width=".25"/>
<path d="M252.3 119.1h32.5v1.2h-32.5z" fill="#c9a24a"/>
<path d="M252.3 119.1h32.5v1.2h-32.5z" fill="none" stroke="#000" stroke-width=".25"/>
<path d="M254.2 116.8h1.3v2.3h-1.3z" fill="#c9a24a"/>
<path d="M254.2 116.8h1.3v2.3h-1.3z" fill="none" stroke="#000" stroke-width=".25"/>
<path d="M281.7 116.8h1.3v2.3h-1.3z" fill="#c9a24a"/>
<path d="M281.7 116.8h1.3v2.3h-1.3z" fill="none" stroke="#000" stroke-width=".25"/>
<path d="M292.9 114.3h47.6v2.5h-47.6z" fill="#dcc2a2"/>
<path d="M292.9 114.3h47.6v2.5h-47.6z" fill="none" stroke="#000" stroke-width=".25"/>
<path d="M300.4 119.1h32.5v1.2h-32.5z" fill="#c9a24a"/>
<path d="M300.4 119.1h32.5v1.2h-32.5z" fill="none" stroke="#000" stroke-width=".25"/>
<path d="M302.3 116.8h1.2v2.3h-1.2z" fill="#c9a24a"/>
<path d="M302.3 116.8h1.2v2.3h-1.2z" fill="none" stroke="#000" stroke-width=".25"/>
<path d="M329.8 116.8h1.2v2.3h-1.2z" fill="#c9a24a"/>
<path d="M58.8 40.2l18.1 33M101.3 49l33.3 22.8M142.6 49l46.2 8.7M215.1 40.2l18.7 27.2M266.3 49l-60.9 42.8M321.3 40.2l2.9 51.1M159.7 101.8l-107.1 51M329.8 116.8h1.2v2.3h-1.2zM18.4 255.5h9.6v2.2h-9.6z" fill="none" stroke="#000" stroke-width=".25"/>
<g fill="#000">
<path d="M18.4 255.5h9.6v2.2h-9.6z"/>
<path d="M340.8 114.6l.2 .1-.1 1.4zM340.8 112.5l.2 .1-.1 1.3zM340 110.5h.2l.5 1.3zM339.1 108.6h.2l.5 1.3zM338.1 106.7h.2l.5 1.3zM337.1 104.9h.2l.5 1.2zM336 103h.2l.6 1.3zM334.8 101.2h.2l.7 1.3zM333.7 99.4l.2 .1 .6 1.2h-.1zM332.4 97.7l.8 .9 .1 .3zM331.2 96l.5 .4 .4 .8zM329.8 94.4h.2l.8 1.1zM328.5 92.7l.9 1v.2l-1-1zM327 91.2l1.1 .9-.1 .2-1-1zM325.6 89.6l1 .9v.2zM324.1 88.1l.6 .5 .4 .6zM322.5 86.7l.3 .1 .8 .9zM320.9 85.3h.2l1 1h-.2zM319.3 83.9h.2l1 1h-.2zM317.6 82.6h.2l1 .9h-.2zM315.9 81.3l.9 .5 .3 .4zM314.2 80.1l1.2 .8-1.2-.6zM312.5 78.9l1.2 .8-1.2-.6zM310.7 77.7l1.2 .9-1.2-.6zM308.8 76.7l1.3 .8-1.3-.6zM307 75.7l1.2 .7-1.2-.5zM305.1 74.7l1.3 .7-1.3-.5zM303.2 73.8l1.3 .6-1.3-.4zM301.2 72.9l1.4 .6-1.4-.4zM299.2 72.1l1.4 .6-1.3-.4zM297.3 71.3l1.3 .6-1.3-.4zM295.2 70.6l1.4 .6-1.3-.4zM293.2 70l1.4 .5-1.3-.3zM291.2 69.4l1.4 .5-1.4-.3zM289.1 68.9l1.4 .4-1.3-.2zM287 68.4l1.5 .4-1.4-.2zM285 68l1.4 .3-1.4-.1zM282.9 67.6l1.4 .3-1.4-.1zM280.8 67.3l1.4 .3-1.4-.1zM278.7 67.1l1.4 .2h-1.4zM276.5 66.9l1.5 .2h-1.4zM274.4 66.8l1.5 .1-1.4 .1zM272.3 66.7l1.5 .2h-1.4zM270.2 66.7l1.4 .1-1.3 .1zM268 66.7l1.5 .1-1.4 .1zM265.9 66.7l1.5 .1-1.4 .1zM263.8 66.7l1.5 .1-1.4 .1zM261.7 66.7l1.4 .1-1.3 .1zM259.5 66.7l1.5 .1-1.4 .1zM257.4 66.7l1.5 .1-1.4 .1zM255.3 66.7l1.5 .1-1.4 .1zM253.2 66.7l1.4 .1-1.3 .1zM251 66.7l1.5 .1-1.4 .1zM248.9 66.7l1.5 .1-1.4 .1zM246.8 66.7l1.5 .1-1.4 .1zM244.7 66.7l1.4 .1-1.3 .1zM242.5 66.7l1.5 .1-1.4 .1zM240.4 66.7l1.5 .1-1.4 .1zM238.3 66.7l1.5 .1-1.4 .1zM236.2 66.7l1.4 .1-1.3 .1zM234 66.7l1.5 .1-1.4 .1zM231.9 66.7l1.5 .1-1.4 .1zM229.8 66.7l1.5 .1-1.4 .1zM227.7 66.7l1.4 .1-1.3 .1zM225.5 66.7l1.5 .1-1.4 .1zM223.4 66.7l1.5 .1-1.4 .1zM221.3 66.7l1.5 .1-1.4 .1zM219.2 66.7l1.4 .1-1.3 .1zM217 66.7l1.5 .1-1.4 .1zM214.9 66.7l1.5 .1-1.4 .1zM212.8 66.7l1.5 .1-1.4 .1zM210.7 66.7l1.4 .1-1.3 .1zM208.5 66.7l1.5 .1-1.4 .1zM206.4 66.7l1.5 .1-1.4 .1zM204.3 66.7l1.5 .1-1.4 .1zM202.2 66.7l1.4 .1-1.3 .1zM200 66.7l1.5 .1-1.4 .1zM197.9 66.7l1.5 .1-1.4 .1zM195.8 66.7l1.5 .1-1.4 .1zM193.7 66.7l1.4 .1-1.3 .1zM191.5 66.7l1.5 .1-1.4 .1zM189.4 66.7l1.5 .1-1.4 .1zM187.3 66.7l1.5 .1-1.4 .1zM185.2 66.7l1.4 .1-1.3 .1zM183 66.7l1.5 .1-1.4 .1zM180.9 66.7l1.5 .1-1.4 .1zM178.8 66.7l1.5 .1-1.4 .1zM176.7 66.7l1.4 .1-1.3 .1zM174.5 66.7l1.5 .1-1.4 .1zM172.4 66.7l1.5 .1-1.4 .1zM170.3 66.7l1.5 .1-1.4 .1zM168.2 66.7l1.4 .1-1.3 .1zM166 66.7l1.5 .1-1.4 .1zM163.9 66.7l1.5 .1-1.4 .1zM161.8 66.7l1.5 .1-1.4 .1zM159.7 66.7l1.4 .1-1.3 .1zM157.5 66.7l1.5 .1-1.4 .1zM155.4 66.7l1.5 .1-1.4 .1zM153.3 66.7l1.5 .1-1.4 .1zM151.2 66.7l1.4 .1-1.3 .1zM149 66.7l1.5 .1-1.4 .1zM146.9 66.7l1.5 .1-1.4 .1zM144.8 66.7l1.5 .1-1.4 .1zM142.7 66.7l1.4 .1-1.3 .1zM140.5 66.7l1.5 .1-1.4 .1zM138.4 66.7l1.5 .1-1.4 .1zM136.3 66.7l1.5 .1-1.4 .1zM134.2 66.7l1.4 .1-1.3 .1zM132 66.7l1.5 .1-1.4 .1zM129.9 66.7l1.5 .1-1.4 .1zM127.8 66.7l1.5 .1-1.4 .1zM125.7 66.7l1.4 .1-1.3 .1zM123.5 66.7l1.5 .1-1.4 .1zM121.4 66.7l1.5 .1-1.4 .1zM119.3 66.7l1.5 .1-1.4 .2zM117.2 66.8l1.4 .1-1.3 .1zM115.1 67h1.4l-1.3 .2zM112.9 67.2l1.5-.1-1.4 .3zM110.8 67.5l1.5-.2-1.4 .4zM108.7 67.8l1.5-.2-1.4 .4zM106.7 68.1l1.4-.1-1.3 .3zM104.6 68.6l1.4-.2-1.3 .4zM102.5 69.1l1.4-.3-1.3 .5zM100.5 69.6l1.4-.3-1.3 .5zM98.4 70.2l1.4-.3-1.3 .5zM96.4 70.9l1.4-.3-1.3 .5zM94.4 71.6l1.4-.4-1.3 .6zM92.4 72.4l1.4-.4-1.2 .6zM90.5 73.2l1.3-.4-1.2 .6zM88.5 74.1l1.4-.5-1.2 .7zM86.6 75.1l1.3-.6-1.1 .8zM84.7 76.1l1.4-.6-1.2 .8zM82.9 77.1l1.3-.6-1.1 .8zM81.1 78.2l1.2-.6-1.1 .8zM79.3 79.4l1.2-.7-1 .8zM77.6 80.5l1.2-.6-1.1 .8h-.2zM75.8 81.8l1.2-.7-1 .9zM74.1 83.1l1.2-.8-1 1h-.2zM72.5 84.4l1.1-.8-.9 1h-.2zM70.9 85.8l1.1-.8-1 1h-.1zM69.3 87.2l1.1-.8-.9 1h-.2zM67.9 88.6l.9-.7-.9 1-.2-.1zM67.2 89.3h.1v.2l-1 .9zM65.7 90.9h.2v.1l-1.1 1zM64.2 92.5l.2-.1v.2l-1 1zM62.9 94.1h.1l.1 .1-1 1zM61.5 95.7h.2v.2l-.9 1zM60.2 97.4h.2v.2l-.9 1zM59 99.1h.2v.2l-.9 1zM57.8 100.9l.2 .1-.8 1.1zM56.7 102.7l.2 .1-.9 1.1zM55.6 104.5l.2 .1-.8 1.2zM54.5 106.3l.2 .2-.7 1.1zM53.6 108.2l.1 .2-.7 1.1zM52.6 110.1l.2 .2-.7 1.2zM51.7 112.1l.2 .1h-.1h.1l-.1 1.3zM51.7 114.2l.2 .1-.1 1.3zM51.7 116.3l.2 .1-.1 1.4zM52.1 118l1.5 .1-1.4 .1zM54.3 118l1.4 .1-1.3 .1zM56.4 118l1.5 .1-1.4 .1zM58.5 118l1.5 .1-1.4 .1zM60.6 118l1.5 .1-1.4 .1zM62.8 118l1.4 .1-1.3 .1zM64.9 118l1.5 .1-1.4 .1zM67 118l1.5 .1-1.4 .1zM69.1 118l1.5 .1-1.4 .1zM71.3 118l1.4 .1-1.3 .1zM73.4 118l1.5 .1-1.4 .1zM75.5 118l1.5 .1-1.4 .1zM77.6 118l1.5 .1-1.4 .1zM79.8 118l1.4 .1-1.3 .1zM81.9 118l1.5 .1-1.4 .1zM84 118l1.5 .1-1.4 .1zM86.1 118l1.5 .1-1.4 .1zM88.3 118l1.4 .1-1.3 .1zM90.4 118l1.5 .1-1.4 .1zM92.5 118l1.5 .1-1.4 .1zM94.6 118l1.5 .1-1.4 .1zM96.8 118l1.4 .1-1.3 .1zM98.9 118l1.5 .1-1.4 .1zM101 118l1.5 .1-1.4 .1zM103.1 118l1.5 .1-1.4 .1zM105.3 118l1.4 .1-1.3 .1zM107.4 118l1.5 .1-1.4 .1zM109.5 118l1.5 .1-1.4 .1zM111.6 118l1.5 .1-1.4 .1zM113.8 118l1.4 .1-1.3 .1zM115.9 118l1.5 .1-1.4 .1zM118 118l1.5 .1-1.4 .1zM120.1 118l1.5 .1-1.4 .1zM122.3 118l1.4 .1-1.3 .1zM124.4 118l1.5 .1-1.4 .1zM126.5 118l1.5 .1-1.4 .1zM128.6 118l1.5 .1-1.4 .1zM130.8 118l1.4 .1-1.3 .1zM132.9 118l1.5 .1-1.4 .1zM135 118l1.5 .1-1.4 .1zM137.1 118l1.5 .1-1.4 .1zM139.3 118l1.4 .1-1.3 .1zM141.4 118l1.5 .1-1.4 .1zM143.5 118l1.5 .1-1.4 .1zM145.6 118l1.5 .1-1.4 .1zM147.8 118l1.4 .1-1.3 .1zM149.9 118l1.5 .1-1.4 .1zM152 118l1.5 .1-1.4 .1zM154.1 118l1.5 .1-1.4 .1zM156.3 118l1.4 .1-1.3 .1zM158.4 118l1.5 .1-1.4 .1zM160.5 118l1.5 .1-1.4 .1zM162.6 118l1.5 .1-1.4 .1zM164.8 118l1.4 .1-1.3 .1zM166.9 118l1.5 .1-1.4 .1zM169 118l1.5 .1-1.4 .1zM171.1 118l1.5 .1-1.4 .1zM173.3 118l1.4 .1-1.3 .1zM175.4 118l1.5 .1-1.4 .1zM177.5 118l1.5 .1-1.4 .1zM179.6 118l1.5 .1-1.4 .1zM181.8 118l1.4 .1-1.3 .1zM183.9 118l1.5 .1-1.4 .1zM186 118l1.5 .1-1.4 .1zM188.1 118l1.5 .1-1.4 .1zM190.3 118l1.4 .1-1.3 .1zM192.4 118l1.5 .1-1.4 .1zM194.5 118l1.5 .1-1.4 .1zM196.6 118l1.5 .1-1.4 .1zM198.8 118l1.4 .1-1.3 .1zM200.9 118l1.5 .1-1.4 .1zM203 118l1.5 .1-1.4 .1zM205.1 118l1.5 .1-1.4 .1zM207.3 118l1.4 .1-1.3 .1zM209.4 118l1.5 .1-1.4 .1zM211.5 118l1.5 .1-1.4 .1zM213.6 118l1.5 .1-1.4 .1zM215.8 118l1.4 .1-1.3 .1zM217.9 118l1.5 .1-1.4 .1zM220 118l1.5 .1-1.4 .1zM222.1 118l1.5 .1-1.4 .1zM224.3 118l1.4 .1-1.3 .1zM226.4 118l1.5 .1-1.4 .1zM228.5 118l1.5 .1-1.4 .1zM230.6 118l1.5 .1-1.4 .1zM232.8 118l1.4 .1-1.3 .1zM234.9 118l1.5 .1-1.4 .1zM237 118l1.5 .1-1.4 .1zM239.1 118l1.5 .1-1.4 .1zM241.3 118l1.4 .1-1.3 .1zM243.4 118l1.4 .1-1.3 .1zM245.5 118l1.5 .1-1.4 .1zM247.6 118l1.5 .1-1.4 .1zM249.8 118l1.4 .1-1.4 .1zM251.9 118l1.4 .1-1.3 .1zM254 118l1.5 .1-1.4 .1zM256.1 118l1.5 .1-1.4 .1zM258.3 118l1.4 .1-1.4 .1zM260.4 118l1.4 .1-1.3 .1zM262.5 118l1.5 .1-1.4 .1zM264.6 118l1.5 .1-1.4 .1zM266.8 118l1.4 .1-1.4 .1zM268.9 118l1.4 .1-1.3 .1zM271 118l1.5 .1-1.4 .1zM273.1 118l1.5 .1-1.4 .1zM275.3 118l1.4 .1-1.4 .1zM277.4 118l1.4 .1-1.3 .1zM279.5 118l1.5 .1-1.4 .1zM281.6 118l1.5 .1-1.4 .1zM283.8 118l1.4 .1-1.4 .1zM285.9 118l1.4 .1-1.3 .1zM288 118l1.5 .1-1.4 .1zM290.1 118l1.5 .1-1.4 .1zM292.3 118l1.4 .1-1.4 .1zM294.4 118l1.4 .1-1.3 .1zM296.5 118l1.5 .1-1.4 .1zM298.6 118l1.5 .1-1.4 .1zM300.8 118l1.4 .1-1.4 .1zM302.9 118l1.4 .1-1.3 .1zM305 118l1.5 .1-1.4 .1zM307.1 118l1.5 .1-1.4 .1zM309.3 118l1.4 .1-1.4 .1zM311.4 118l1.4 .1-1.3 .1zM313.5 118l1.5 .1-1.4 .1zM315.6 118l1.5 .1-1.4 .1zM317.8 118l1.4 .1-1.4 .1zM319.9 118l1.4 .1-1.3 .1zM322 118l1.5 .1-1.4 .1zM324.1 118l1.5 .1-1.4 .1zM326.3 118l1.4 .1-1.4 .1zM328.4 118l1.4 .1-1.3 .1zM330.5 118l1.5 .1-1.4 .1zM332.6 118l1.5 .1-1.4 .1zM334.8 118l1.4 .1-1.4 .1zM336.9 118l1.4 .1-1.3 .1zM339 118l1.5 .1-1.4 .1zM340.8 116.7l.2 .1-.1 1.4z"/>
<circle cx="188.8" cy="57.7" r=".5"/>
<circle cx="76.9" cy="73.2" r=".5"/>
<circle cx="134.6" cy="71.8" r=".5"/>
<circle cx="233.8" cy="67.4" r=".5"/>
<circle cx="205.4" cy="91.8" r=".5"/>
<circle cx="324.2" cy="91.3" r=".5"/>
<circle cx="159.7" cy="101.8" r=".5"/>
</g>
<g fill="none" stroke="#a51d17" stroke-width=".28">
<path d="M379.3 58.4v51.5M16.9 66.2h103.2M271.3 60.2h109.5M16.9 116.8h103.2M51.8 117.4v16.9M99.9 117.4v9.4M148.1 117.4v9.4M196.3 117.4v9.4M244.5 117.4v9.4M271.3 108h109.5M292.7 117.4v9.4M340.9 117.4v16.9"/>
<path d="M49.9 125.3h292.8M49.9 132.8h292.8"/>
</g>
<path d="M380.6 59l-2.5 2.5M380.6 106.8l-2.5 2.5M53 124.1l-2.5 2.5M53 131.6l-2.5 2.5M101.2 124.1l-2.5 2.5M149.4 124.1l-2.5 2.5M197.6 124.1l-2.5 2.5M245.7 124.1l-2.5 2.5M293.9 124.1l-2.5 2.5M342.1 124.1l-2.5 2.5M342.1 131.6l-2.5 2.5" fill="none" stroke="#a51d17" stroke-width=".64" stroke-linecap="butt"/>
<path d="M212.9 46.5h7.5M212.9 139.1h7.5" fill="none" stroke="#000" stroke-width=".94" stroke-linecap="butt"/>
<path d="M216.6 46.5v3.7l-1.2-1.5M217.9 48.7l-1.3 1.5M215.4 136.8l1.2-1.5v3.8M216.6 135.3l1.3 1.5" fill="none" stroke="#000" stroke-width=".56"/>
<path d="M28 255.5h9.5v2.2h-9.5z" fill="#fff"/>
<path d="M28 255.5h9.5v2.2h-9.5zM37.5 255.5h9.5v2.2h-9.5z" fill="none" stroke="#000" stroke-width=".25"/>
<path d="M37.5 255.5h9.5v2.2h-9.5z" fill="#000"/>
<path d="M47 255.5h9.5v2.2h-9.5z" fill="#fff"/>
<path d="M47 255.5h9.5v2.2h-9.5zM56.5 255.5h9.5v2.2h-9.5z" fill="none" stroke="#000" stroke-width=".25"/>
<path d="M56.5 255.5h9.5v2.2h-9.5z" fill="#000"/>
<path d="M66.1 255.5h9.5v2.2h-9.5z" fill="#fff"/>
<path d="M66.1 255.5h9.5v2.2h-9.5z" fill="none" stroke="#000" stroke-width=".25"/>
<path d="M7.9 270h404.1M109.1 270.1v18.8M238.5 270.1v18.8M286.9 270.1v18.8M327.2 270.1v18.8M351.5 270.1v18.8" fill="none" stroke="#222" stroke-width=".26"/>
<g font-size="4.1">
<text x="10.5" y="280.7">A Study in Teak — Tv Unit — Drawers</text>
<text x="111.8" y="280.7">Plan</text>
<text x="241" y="280.7">1:8 @ A3</text>
<text x="289.5" y="280.7">29.10.2026</text>
<text x="329.9" y="280.7">3</text>
<text x="354.1" y="280.7">AST-DR-036 · 2 of 7</text>
</g>
<text font-size="4" x="31.3" y="24">PLAN</text>
<g font-size="3.2">
<text x="221.6" y="47.7">A</text>
<text x="221.6" y="140.3">A</text>
</g>
<text font-size="3" fill="#3d3d3d" x="31.3" y="30">SCALE 1:8 (1½&quot; = 1'-0&quot;) @ A3 · CUT THROUGH THE UPPER DRAWERS · THE PARTITION AT THE TOP, THE BED BELOW · TOP AND PLINTH DASHED</text>
<g font-size="3">
<text x="19.1" y="40.5">GLASS-BLOCK PARTITION</text>
<text x="216.3" y="40.5">BACK PANEL, VENEERED BOTH FACES</text>
<text x="322.6" y="40.5">OUTER DRAWERS CUT TO THE CURVE</text>
<text x="69.6" y="49.2">TV ABOVE (DASHED)</text>
<text x="110.1" y="49.2">WOOD COLUMN, 1 FT</text>
<text x="267.6" y="49.2">DRAWER BOX ON 1'-1¾&quot; RUNNERS</text>
<text x="53.8" y="153.1">SUBWOOFER BAY, OPEN</text>
</g>
<g font-size="2.9">
<text x="18.4" y="254.5">0&quot;</text>
<text x="26.5" y="254.5">3&quot;</text>
<text x="36" y="254.5">6&quot;</text>
<text x="45.5" y="254.5">9&quot;</text>
<text x="53.4" y="254.5">1'-0&quot;</text>
<text x="62.9" y="254.5">1'-3&quot;</text>
<text x="72.5" y="254.5">1'-6&quot;</text>
</g>
<text font-size="2.6" fill="#a51d17" x="168.6" y="131.8">7'-7⅛&quot; — ONE STRAIGHT FRONT, TIP TO TIP</text>
<text font-size="2.6" fill="#3d3d3d" x="139.2" y="146.6">▼ THE FOOT OF THE BED, 2 ft 6⅜ in FROM THE FRONTS — 1 ft 4⅝ in WITH A DRAWER OUT</text>
<text font-size="2.6" fill="#555" x="111.8" y="285">Plan · Front · Section A–A · End at the curve</text>
<g font-size="2.5" fill="#3d3d3d">
<text x="16.2" y="43.4">HE BED: 5 BLOCKS ON R 2'-2&quot;, 65°</text>
<text x="216.3" y="43.4">IT READS THROUGH THE GLASS FROM THE DESK</text>
<text x="322.6" y="43.4">DETAIL 1</text>
<text x="267.6" y="52.1">FULL EXTENSION, SOFT CLOSE</text>
<text x="53.8" y="155.9">THE ONLY BAY DEEP ENOUGH FOR IT</text>
</g>
<g font-size="2.5" fill="#666">
<text x="10.5" y="274.4">PROJECT</text>
<text x="111.8" y="274.4">SHEET</text>
<text x="241" y="274.4">SCALE</text>
<text x="289.5" y="274.4">DATE</text>
<text x="329.9" y="274.4">REV</text>
<text x="354.1" y="274.4">DRAWING</text>
</g>
<g font-size="2.4" fill="#a51d17">
<text x="378.3" y="97.7" transform="rotate(-90 378.3 97.7)">0&quot; ft 3 in — THE CURVE</text>
<text x="9" y="292.4">ALL DIMENSIONS IN FEET &amp; INCHES. PRINT ON A3 AT 100% / “ACTUAL SIZE” — NOT “FIT TO PAGE” — AND CHECK THE SCALE BAR. DO NOT SCALE; WORK TO FIGURED DIMENSIONS. VERIFY ON SITE.</text>
</g>
<g font-size="2.3" fill="#a51d17">
<text x="72.4" y="124.3">1'-3⅛&quot;</text>
<text x="120.6" y="124.3">1'-3⅛&quot;</text>
<text x="168.8" y="124.3">1'-3⅛&quot;</text>
<text x="217" y="124.3">1'-3⅛&quot;</text>
<text x="265.2" y="124.3">1'-3⅛&quot;</text>
<text x="313.3" y="124.3">1'-3⅛&quot;</text>
</g>
</svg>
